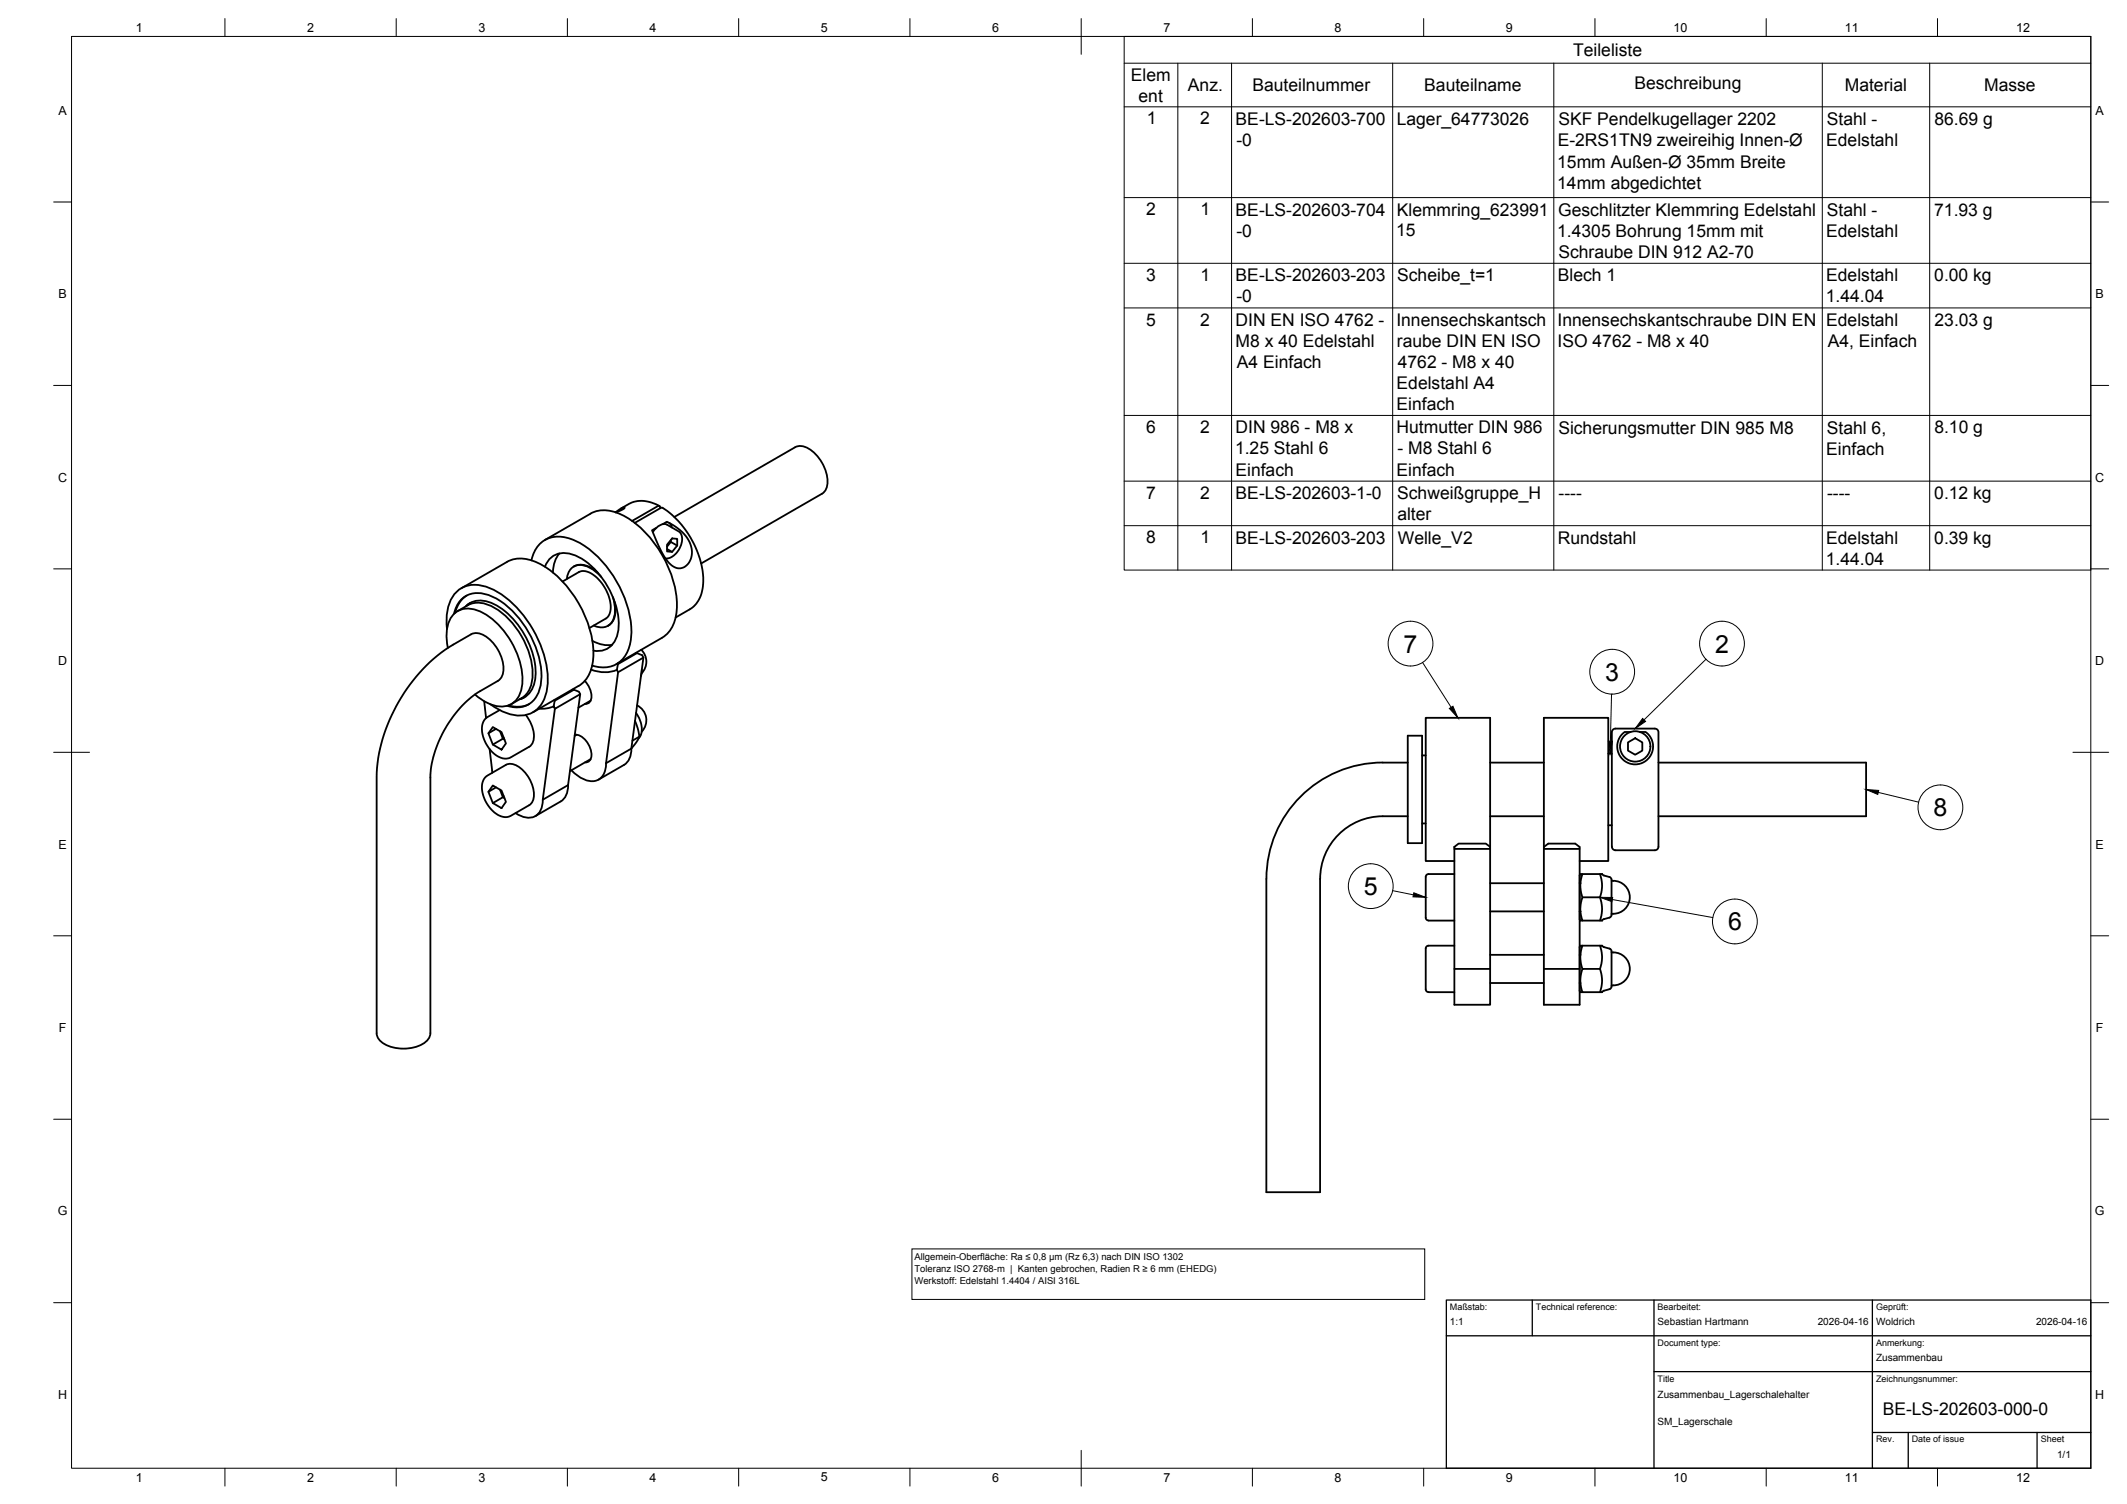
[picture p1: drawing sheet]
<svg xmlns="http://www.w3.org/2000/svg" width="594mm" height="420mm" viewBox="0 0 594 420" stroke-linecap="round" stroke-linejoin="round" font-family="sans-serif">
<!-- layer: Visible -->
<g fill="none" stroke="#000" stroke-width=".51">
<path d="M222.1 124.9l-33.8 19.5M222.1 124.9a4.6 4.6 0 0 1 5.3 1.6 10.7 10.7 0 0 1 3.5 9.7l-.8 1.3-.5 .4-33.8 19.5M148.4 156.5a7.7 7.7 0 0 1 10.8-6 27.5 27.5 0 0 1 14.6 15 22.7 22.7 0 0 1 1.9 15.4 7.6 7.6 0 0 1-10.3 5M152.2 150.9l12.7-7.4a10 10 0 0 1 10 1 31.3 31.3 0 0 1 14.2 24.5 10 10 0 0 1-4.2 9.1M152.2 158.3a5.6 5.6 0 0 1 7.6-3.4 21.1 21.1 0 0 1 11.7 12.8 14.9 14.9 0 0 1 .3 11.3 5.4 5.4 0 0 1-6.1 2.8M156.2 154.6a8.4 8.4 0 0 0-1.8 5.4M160.4 158.2a5.4 5.4 0 0 1 5.8 1.1l.8 .7M160.4 158.2l-.1 .1M171.9 143.1l1.4-1a.81 .81 0 0 1 1.2-.3l-.4 .4-2.1 1M177.3 146.1l7.4-4.3a14.2 14.2 0 0 1 4.9 4 25.1 25.1 0 0 1 6.7 18.1 8.1 8.1 0 0 1-3.7 6.3l-3.9 2.3M182.3 148.6a3.7 3.7 0 0 1 4-2l3.2 1.8a3.5 3.5 0 0 1 .4 4.6 4.6 4.6 0 0 1-4 3M184.2 141.4a8.7 8.7 0 0 0-8.6-.6l-2.1 1.2"/>
<path d="M184.4 142a.48 .48 0 0 0-.1-.6 .48 .48 0 0 0-.6 0l-7.2 4.1M185.1 146.4l1.2-.6a11.1 11.1 0 0 1 6.8 7.3 4.3 4.3 0 0 1-3.5 5.7 7.1 7.1 0 0 1-4.8-4.5l-2.7-6.2 1.2-.6M186.3 153.4l1.4 .8M186.9 146.1l.7 1.2M187.4 150.9v.5M187.7 150.4l1.4 .1v1.9l-1.4 1.8-1.4-.1v-1.9zM189.1 152.4l-1.7-1-1.1 1.3M124.8 175.7a12.5 12.5 0 0 1 2.6-10.3 8.3 8.3 0 0 1 9.7-1 29.7 29.7 0 0 1 14.5 17.5 19.5 19.5 0 0 1 .4 13.3 7.5 7.5 0 0 1-9.6 4.3 17.1 17.1 0 0 1-5.4-2.8M126.8 171.5a6.7 6.7 0 0 1 9.2-5.4 23.8 23.8 0 0 1 12.7 12.6 19.8 19.8 0 0 1 1.9 14.4 6.6 6.6 0 0 1-9 4.1M127.8 170.7a8.4 8.4 0 0 1 6.9-2.2 18.1 18.1 0 0 1 11 9.2 18.1 18.1 0 0 1 2.5 14.1 5.9 5.9 0 0 1-2.5 3.3l-2.9 1.6M128.9 164.3l12.7-7.3a10 10 0 0 1 10 1 31.3 31.3 0 0 1 14.2 24.5 10 10 0 0 1-4.2 9.1M130.1 169.4a6.4 6.4 0 0 1 7.6-.8 23.1 23.1 0 0 1 11.8 20.6 6.4 6.4 0 0 1-4.4 6.1"/>
<path d="M130.3 166.4a7.6 7.6 0 0 0-3.2 4.8M131.3 168.4l-1 .9M157.1 162.5l4.6-2.7a4.1 4.1 0 0 1 4.5 1.1 11.7 11.7 0 0 1 4.3 9.8l-.3 .9-.7 1-4.9 2.9M165.4 179a8.4 8.4 0 0 0 5.6 1.1M167.9 161.2a7.7 7.7 0 0 0-6.8-3.3 3.9 3.9 0 0 0-2.8 3.9M169.9 174.7l-.1 .1M171.1 166.7a7.7 7.7 0 0 1-.6 7.6 3.9 3.9 0 0 1-4.7 .5M171.7 168.2a6.1 6.1 0 0 1-1.7 6.5M184.9 178.2l-12.7 7.3M125.1 181a10.6 10.6 0 0 1 1.5-9.3 6.3 6.3 0 0 1 7.4-.9 22.7 22.7 0 0 1 11.9 20.3 6.2 6.2 0 0 1-5.4 6.3 11.1 11.1 0 0 1-7.9-3.4M135.2 195.9l.6 4.7M139.6 198.4l-3.4 1.9a4.8 4.8 0 0 0-1.1 6.1 7.7 7.7 0 0 0 6.3 5.5l1.3-.3 5.1-3"/>
<path d="M146.5 194.8l-1.2 .5M146.9 199.7a8.5 8.5 0 0 1 1.9 7.8l-1 1.1M147.8 196.7a7.8 7.8 0 0 1-5.8 .4M154.7 197.3l-2.3 .6-1.8 .1M154.8 195.5l.1 .3M154.9 195.8l5.4-3.1 1.4 .6 .4 .6-7.1 4.1-.4-.7zM159.9 192.6l.4 .1M161.6 191.6l-12.7 7.4M162.1 193.9l-3.4 25.4-7.1 4.1 3.4-25.4M163.3 190.2a5.9 5.9 0 0 1 1.7 5.5 1.52 1.52 0 0 1-1.6 .9M165 195.7l-3.5 2M165.1 187.1a9.8 9.8 0 0 0 7.2 0"/>
<path d="M172.5 185.3l-.2 1.8M172.6 187.8l-3.3 25.4M177.5 182.4l1.9 .6 .3 .7-3.4 25.4M177.7 199.2a6.6 6.6 0 0 1 1 6.6l-.3 .5M177.9 182.5l-5.3 3M177.9 197.1a4.6 4.6 0 0 1 1.3 7.3M179.1 181.5a4.6 4.6 0 0 1 .1 6.6M179.3 187.1l-.3 1.8M179.7 183.7l-7.1 4.1-.3-.7M136.8 209.3l.7 5.9M137.5 215.2v.7M137.6 203.1l2.5 1.4 1.2 3.2-1.2 1.7-2.5-1.4-1.2-3.1z"/>
<path d="M137.6 219.4l2.5 1.5 1.2 3.1-1.2 1.8-2.5-1.5-1.2-3.1zM138.5 203.6l-2.1 1.3M138.5 220l-2.1 1.2M139.7 204.3l.8 2.1-2.9 1.6M140.7 206.1l-.2 .3 .4 .2M158.7 219.3a5 5 0 0 1-2.1 4.6M160.6 205.3a5.2 5.2 0 0 1 4.4 4 2.57 2.57 0 0 1-1.1 3.7h-.5M161 205.3l-.5 .3M165 212.1l-5.8 3.3M169.3 213.2a4.4 4.4 0 0 1-3.8 5 8.5 8.5 0 0 1-5.9-3M176.3 209.1l-7 4.1M176.3 209.1a5 5 0 0 1-2 4.6l-7.1 4.1"/>
<path d="M177.4 201.4l.4 1a8.1 8.1 0 0 1 .6 3.8l-2.1 2.9M178.6 205.8l-2 1.1M393.2 213a47.8 47.8 0 0 0-16 1.3 32.5 32.5 0 0 0-23.5 31.2M393.2 205.5h4v30h-4zM397.2 211h1M416.2 213h15M449.2 210.5h1M454.7 207.4l2-1.2 2 1.2v2.3l-2 1.1-2-1.1zM455.4 204.5h-1.6l-1 1-.8 1.4-.3 2.1 .5 1.8 1.3 1.5 1.5 1 1.3 .2 2-.2 1.5-.9 1.3-1.4 .5-1.7v-1.8l-.9-1.9-1.1-1.1h-1.6M463.2 213h58v15h-58M139.7 220.6l.8 2.1-2.9 1.6M140.7 222.4l-.2 .3 .4 .3"/>
<path d="M147.8 225a4.7 4.7 0 0 0 .9-5.7 8.2 8.2 0 0 0-6.2-5.9l-1.2 .3-5.1 2.9a4.6 4.6 0 0 0-1.3 5.5 8.4 8.4 0 0 0 6 6.2l.9-.1 .9-.3 5.1-2.9M151.6 223.4a4.3 4.3 0 0 1-4.1 5l-2-.5-1.5-.8M156.6 223.9l-7.1 4.1M393.2 228a33.2 33.2 0 0 0-11.9 .7 17.5 17.5 0 0 0-12.6 16.8M397.2 230h1M406.2 236.6l1.2-.9h7.6l1.2 .9v.6h-10zM406.2 237.2v33.5h10v-33.5M416.2 236.6v-36.1h-18v40h8M416.2 228h15M431.2 236.6v-36.1h18v40h-8M431.2 236.6l1.2-.9h7.6l1.2 .9v44.1h-10v-43.5M431.2 236.6v.6h10"/>
<path d="M449.2 230.5h1M450.2 236.5v-32l.3-.7 .6-.3h11.2l.5 .2 .4 .6v32.2M450.2 236.5a1.01 1.01 0 0 0 1 1h11a1.01 1.01 0 0 0 1-1M353.7 245.5v87.6h15v-87.6M398.2 256.4a.79 .79 0 0 0 .8 .8h7.2M406.2 244.2h-7.2a1.4 1.4 0 0 0-.8 1.8v10.4M416.2 246.7h15M416.2 254.6h15M442 250.7l-.6-3.1 .2-1.9 .4-1.5h-.6l-.2 .3v12.4l.2 .3h.6M442 244.2h4.9M446.9 250.7h-4.9l-.6 3 .2 2 .4 1.5h4.9M447.5 244.2h-.6l.6 3-.2 2-.4 1.5"/>
<path d="M447.5 244.2l.5 .4 1.5 .4a1.96 1.96 0 0 1 .6 2.2v7.7a1.26 1.26 0 0 1-.6 1.4l-1.5 .5-.5 .4h-.6l.6-3.1-.2-1.9-.4-1.5M450.1 246.1a4.6 4.6 0 0 1 5.1 4.6 4.6 4.6 0 0 1-5.1 4.6M399 277.2h7.2M406.2 264.2h-7.2a1.4 1.4 0 0 0-.8 1.8v9.4a1.4 1.4 0 0 0 .8 1.8M406.2 270.7v10h10v-10M416.2 266.7h15M416.2 274.6h15M431.2 270.7h10M442 270.7l-.6-3.1 .2-1.9 .4-1.5h-.6l-.2 .3v12.4l.2 .3h.6M442 264.2h4.9M446.9 264.2h.6l.5 .4 1.5 .4a1.96 1.96 0 0 1 .6 2.2v7.7a1.26 1.26 0 0 1-.6 1.5l-1.5 .4-.5 .4h-.6l.6-3.1-.3-2.4a4.7 4.7 0 0 1 .2-3.1v-2.5zM446.9 270.7h-4.9l-.6 3 .2 2 .4 1.5h4.9"/>
<path d="M450.1 266.1h.5M450.6 266.1a4.6 4.6 0 0 1 4.6 4.8 4.6 4.6 0 0 1-5.1 4.4M105.2 288.6v-71.4a46.5 46.5 0 0 1 21.4-37.1l5-2.9a4.6 4.6 0 0 1 5.3 1.6 10.7 10.7 0 0 1 3.5 9.7l-.8 1.3-.5 .4-5 2.9a31.6 31.6 0 0 0-13.9 24.1v71.4M105.2 288.6a4.6 4.6 0 0 0 4.1 3.9 10.7 10.7 0 0 0 10.1-1.9l.7-1.3 .1-.7"/>
<circle cx="456.7" cy="208.5" r="4.2"/>
</g>
<g fill="#000">
<circle cx="441.2" cy="246.7" r=".25"/>
<circle cx="441.2" cy="254.6" r=".25"/>
<circle cx="441.2" cy="266.7" r=".25"/>
<circle cx="441.2" cy="274.6" r=".25"/>
</g>
<!-- layer: TITLEBLOCK -->
<path d="M404 363.2h180v47h-180zM404 373.2h180M428 363.2v10M462 363.2v47M523 363.2v47M462 383.2h122M523 400.2h61M533 400.2v10M569 400.2v10" fill="none" stroke="#000" stroke-width=".36"/>
<!-- layer: BORDER -->
<g fill="none" stroke="#000" stroke-width=".28">
<path d="M20 10.2h564v400h-564zM62.8 5.2v5M110.7 5.2v5M158.5 5.2v5M206.3 5.2v5M254.1 5.2v5M302 5.2v10M349.8 5.2v5M397.6 5.2v5M445.5 5.2v5M493.3 5.2v5M541.1 5.2v5"/>
<path d="M15 56.4h5M584 56.4h5M15 107.7h5M584 107.7h5M15 158.9h5M584 158.9h5M15 210.2h10M579 210.2h10M15 261.4h5M584 261.4h5M15 312.7h5M584 312.7h5"/>
<path d="M15 363.9h5M584 363.9h5M62.8 410.2v5M110.7 410.2v5M158.5 410.2v5M206.3 410.2v5M254.1 410.2v5M302 405.2v10M349.8 410.2v5M397.6 410.2v5M445.5 410.2v5M493.3 410.2v5"/>
<path d="M541.1 410.2v5"/>
</g>
<!-- layer: Parts Lists -->
<g fill="none" stroke="#000" stroke-width=".28">
<path d="M314 10.2h270v149.1h-270zM314 17.7h270M329 17.7v141.6M344 17.7v141.6M389 17.7v141.6M434 17.7v141.6M509 17.7v141.6M539 17.7v141.6M314 29.8h270M314 55.2h270M314 73.6h270M314 86h270"/>
<path d="M314 116.1h270M314 134.4h270M314 146.9h270"/>
</g>
<!-- layer: Balloons -->
<g fill="none" stroke="#000" stroke-width=".28">
<circle cx="394" cy="179.8" r="6.3"/>
<circle cx="481" cy="179.8" r="6.3"/>
<circle cx="450.3" cy="187.7" r="6.3"/>
<circle cx="542" cy="225.5" r="6.3"/>
<circle cx="382.9" cy="247.6" r="6.3"/>
<circle cx="484.6" cy="257.4" r="6.3"/>
</g>
<!-- layer: 0 -->
<path d="M404.8 197.9l1-.6 1.4 3.3zM449.2 207l1.2 .1-.7 3.4zM458.8 200.7l.8 .8-2.9 2.1zM521.2 220.6l3.5 .2-.2 1.1zM394.9 249.4l3.3 1.3-3.5-.2zM446.9 250.7h3.5l-.2 1.2z" fill="#000" stroke="#000" stroke-width=".28"/>
<path d="M397.3 185.1l8 12.5M450.1 193.9l-.3 13.2M476.5 184.2l-17.3 16.9M524.6 221.4l11.3 2.7M389 248.8l5.8 1.2M450.3 251.3l28.1 5" fill="none" stroke="#000" stroke-width=".28"/>
<path d="M254.7 348.9h143.2v14.1h-143.2z" fill-rule="evenodd" fill="#fff" stroke="#000" stroke-width=".28"/>
<g font-size="7">
<text x="392" y="182.3">7</text>
<text x="479.1" y="182.3">2</text>
<text x="448.4" y="190.1">3</text>
<text x="540" y="228">8</text>
<text x="380.9" y="250">5</text>
<text x="482.6" y="259.9">6</text>
</g>
<g font-size="4.9">
<text x="439.4" y="15.6">Teileliste</text>
<text x="315.9" y="22.5">Elem</text>
<text x="318" y="28.4">ent</text>
<text x="331.8" y="25.5">Anz.</text>
<text x="349.8" y="25.5">Bauteilnummer</text>
<text x="397.8" y="25.5">Bauteilname</text>
<text x="456.5" y="25">Beschreibung</text>
<text x="515.3" y="25.5">Material</text>
<text x="554.2" y="25.5">Masse</text>
<text x="320.3" y="34.8">1</text>
<text x="335.2" y="34.8">2</text>
<text x="345.1" y="34.9">BE-LS-202603-700</text>
<text x="390.1" y="34.8">Lager_64773026</text>
<text x="435.3" y="34.9">SKF Pendelkugellager 2202</text>
<text x="510.2" y="34.9">Stahl -</text>
<text x="540.3" y="34.8">86.69 g</text>
<text x="345.3" y="40.7">-0</text>
<text x="435.1" y="40.9">E-2RS1TN9 zweireihig Innen-Ø</text>
<text x="510.1" y="40.7">Edelstahl</text>
<text x="434.9" y="46.8">15mm Außen-Ø 35mm Breite</text>
<text x="434.9" y="52.7">14mm abgedichtet</text>
<text x="320.2" y="60.1">2</text>
<text x="335.3" y="60.1">1</text>
<text x="345.1" y="60.3">BE-LS-202603-704</text>
<text x="390.1" y="60.2">Klemmring_623991</text>
<text x="435.2" y="60.3">Geschlitzter Klemmring Edelstahl</text>
<text x="510.2" y="60.3">Stahl -</text>
<text x="540.2" y="60.2">71.93 g</text>
<text x="345.3" y="66.1">-0</text>
<text x="390" y="66.1">15</text>
<text x="434.9" y="66.1">1.4305 Bohrung 15mm mit</text>
<text x="435.3" y="72">Schraube DIN 912 A2-70</text>
<text x="510.1" y="66.1">Edelstahl</text>
<text x="320.1" y="78.5">3</text>
<text x="335.3" y="78.5">1</text>
<text x="345.1" y="78.6">BE-LS-202603-203</text>
<text x="390.2" y="78.6">Scheibe_t=1</text>
<text x="435.1" y="78.6">Blech 1</text>
<text x="510.1" y="78.5">Edelstahl</text>
<text x="540.3" y="78.6">0.00 kg</text>
<text x="345.3" y="84.5">-0</text>
<text x="509.9" y="84.4">1.44.04</text>
<text x="320.1" y="90.9">5</text>
<text x="335.2" y="90.9">2</text>
<text x="345.1" y="91.1">DIN EN ISO 4762 -</text>
<text x="390" y="91">Innensechskantsch</text>
<text x="435" y="91">Innensechskantschraube DIN EN</text>
<text x="510.1" y="91">Edelstahl</text>
<text x="540.3" y="91">23.03 g</text>
<text x="345.1" y="96.9">M8 x 40 Edelstahl</text>
<text x="390.2" y="96.9">raube DIN EN ISO</text>
<text x="435" y="96.9">ISO 4762 - M8 x 40</text>
<text x="510.5" y="96.9">A4, Einfach</text>
<text x="345.5" y="102.8">A4 Einfach</text>
<text x="390.4" y="102.8">4762 - M8 x 40</text>
<text x="390.1" y="108.6">Edelstahl A4</text>
<text x="390.1" y="114.5">Einfach</text>
<text x="320.1" y="121">6</text>
<text x="335.2" y="121">2</text>
<text x="345.1" y="121.1">DIN 986 - M8 x</text>
<text x="390.1" y="121.1">Hutmutter DIN 986</text>
<text x="435.3" y="121.1">Sicherungsmutter DIN 985 M8</text>
<text x="510.2" y="121.1">Stahl 6,</text>
<text x="540.3" y="121.1">8.10 g</text>
<text x="345" y="127">1.25 Stahl 6</text>
<text x="390.3" y="127">- M8 Stahl 6</text>
<text x="510.1" y="127">Einfach</text>
<text x="345.1" y="132.8">Einfach</text>
<text x="390.1" y="132.8">Einfach</text>
<text x="320.1" y="139.3">7</text>
<text x="335.2" y="139.3">2</text>
<text x="345.1" y="139.5">BE-LS-202603-1-0</text>
<text x="390.2" y="139.5">Schweißgruppe_H</text>
<text x="435.3" y="139.4">----</text>
<text x="510.3" y="139.4">----</text>
<text x="540.3" y="139.4">0.12 kg</text>
<text x="390.3" y="145.3">alter</text>
<text x="320.1" y="151.8">8</text>
<text x="335.3" y="151.8">1</text>
<text x="345.1" y="151.9">BE-LS-202603-203</text>
<text x="390.4" y="151.9">Welle_V2</text>
<text x="435.1" y="151.8">Rundstahl</text>
<text x="510.1" y="151.8">Edelstahl</text>
<text x="540.3" y="151.9">0.39 kg</text>
<text x="509.9" y="157.7">1.44.04</text>
<text x="525.8" y="395.4">BE-LS-202603-000-0</text>
</g>
<g font-size="3.5">
<text x="37.9" y="8.9">1</text>
<text x="85.8" y="8.9">2</text>
<text x="133.6" y="8.9">3</text>
<text x="181.4" y="8.9">4</text>
<text x="229.3" y="8.9">5</text>
<text x="277.1" y="8.9">6</text>
<text x="324.9" y="8.9">7</text>
<text x="372.7" y="8.9">8</text>
<text x="420.6" y="8.9">9</text>
<text x="467.4" y="8.9">10</text>
<text x="515.3" y="8.9">11</text>
<text x="563.1" y="8.9">12</text>
<text x="16.3" y="32">A</text>
<text x="585.3" y="32">A</text>
<text x="16.3" y="83.3">B</text>
<text x="585.3" y="83.3">B</text>
<text x="16.2" y="134.6">C</text>
<text x="585.2" y="134.6">C</text>
<text x="16.2" y="185.8">D</text>
<text x="585.2" y="185.8">D</text>
<text x="16.3" y="237">E</text>
<text x="585.3" y="237">E</text>
<text x="16.4" y="288.3">F</text>
<text x="585.4" y="288.3">F</text>
<text x="16.1" y="339.6">G</text>
<text x="585.1" y="339.6">G</text>
<text x="16.2" y="390.8">H</text>
<text x="585.2" y="390.8">H</text>
<text x="37.9" y="413.9">1</text>
<text x="85.8" y="413.9">2</text>
<text x="133.6" y="413.9">3</text>
<text x="181.4" y="413.9">4</text>
<text x="229.3" y="413.9">5</text>
<text x="277.1" y="413.9">6</text>
<text x="324.9" y="413.9">7</text>
<text x="372.7" y="413.9">8</text>
<text x="420.6" y="413.9">9</text>
<text x="467.4" y="413.9">10</text>
<text x="515.3" y="413.9">11</text>
<text x="563.1" y="413.9">12</text>
</g>
<g font-size="2.8">
<text x="405" y="370.2">1:1</text>
<text x="463" y="370.2">Sebastian Hartmann</text>
<text x="507.7" y="370.2">2026-04-16</text>
<text x="524" y="370.2">Woldrich</text>
<text x="568.7" y="370.2">2026-04-16</text>
<text x="524" y="380.2">Zusammenbau</text>
<text x="463" y="390.7">Zusammenbau_Lagerschalehalter</text>
<text x="463" y="398.2">SM_Lagerschale</text>
<text x="574.5" y="407.3">1/1</text>
</g>
<g font-size="2.6">
<text x="255.4" y="352.1">Allgemein-Oberfläche: Ra ≤ 0,8 µm (Rz 6,3) nach DIN ISO 1302</text>
<text x="255.4" y="355.4">Toleranz ISO 2768-m | Kanten gebrochen, Radien R ≥ 6 mm (EHEDG)</text>
<text x="255.4" y="358.8">Werkstoff: Edelstahl 1.4404 / AISI 316L</text>
</g>
<g font-size="2.5">
<text x="405" y="366">Maßstab:</text>
<text x="429" y="366">Technical reference:</text>
<text x="463" y="366">Bearbeitet:</text>
<text x="524" y="366">Geprüft:</text>
<text x="463" y="376">Document type:</text>
<text x="524" y="376">Anmerkung:</text>
<text x="463" y="386">Title</text>
<text x="524" y="386">Zeichnungsnummer:</text>
<text x="524" y="403">Rev.</text>
<text x="534" y="403">Date of issue</text>
<text x="570" y="403">Sheet</text>
</g>
</svg>
